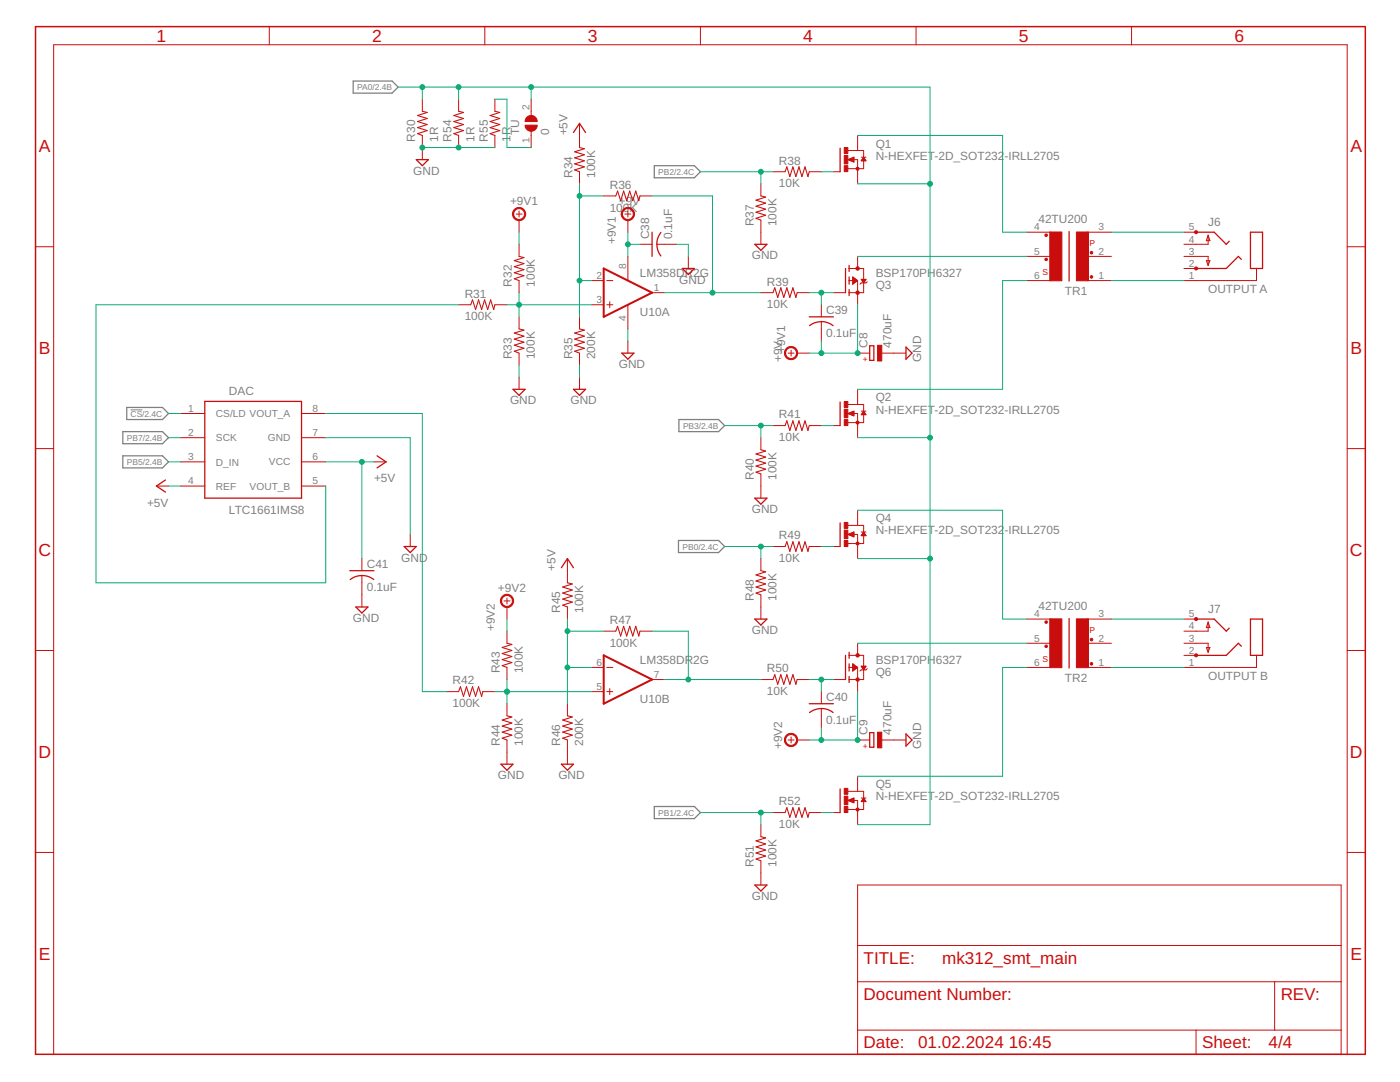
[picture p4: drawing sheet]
<svg xmlns="http://www.w3.org/2000/svg" width="279mm" height="216mm" viewBox="0 0 279 216" stroke-linecap="round" stroke-linejoin="round" font-family="sans-serif">
<path d="M70.5 16.2h7.8l1.2 1.2-1.2 1.2h-7.8zM130.6 33.1h8l1.2 1.2-1.2 1.2h-8zM24.5 86.1h7.9l1.2 1.2-1.2 1.2h-7.9zM24.5 91h7.9l1.2 1.2-1.2 1.2h-7.9zM25.3 81.3h7.1l1.2 1.2-1.2 1.2h-7.1zM135.5 83.7h7.9l1.2 1.2-1.2 1.2h-7.9zM135.4 107.8h8l1.2 1.3-1.2 1.2h-8zM130.6 160.9h8l1.2 1.2-1.2 1.2h-8z" fill="none" stroke="#808080" stroke-width=".25"/>
<path d="M26.1 81.8h2.3" fill="none" stroke="#808080" stroke-width=".2"/>
<g fill="none" stroke="#c90d0c" stroke-width=".21">
<path d="M84.3 22.2l1 .2-2 .7 2 .5-2 .7 2 .5-2 .7 2 .6-2 .6 1 .3M91.5 22.2l1 .2-1.9 .7 1.9 .5-1.9 .7 1.9 .5-1.9 .7 1.9 .6-1.9 .6 .9 .3M98.8 22.2l.9 .2-1.9 .7 1.9 .5-1.9 .7 1.9 .5-1.9 .7 1.9 .6-1.9 .6 1 .3M115.7 29.4l.9 .3-1.9 .6 1.9 .6-1.9 .6 1.9 .6-1.9 .6 1.9 .6-1.9 .6 1 .4M122.9 39.1l.4-1 .6 1.9 .6-1.9 .6 1.9 .6-1.9 .6 1.9 .6-1.9 .6 1.9 .2-.9M151.8 39.1l1 .2-1.9 .6 1.9 .6-1.9 .6 1.9 .6-1.9 .7 1.9 .5-1.9 .7 .9 .3M156.7 34.3l.3-1 .6 1.9 .6-1.9 .6 1.9 .6-1.9 .6 1.9 .7-1.9 .5 1.9 .3-.9M103.6 51.2l1 .2-2 .6 2 .6-2 .6 2 .6-2 .6 2 .6-2 .6 1 .4M154.3 58.4l.3-1 .6 2 .6-2 .6 2 .6-2 .6 2 .6-2 .6 2 .3-1M93.9 60.8l.4-1 .6 2 .6-2 .6 2 .6-2 .6 2 .6-2 .6 2 .3-1M103.6 65.6l1 .3-2 .6 2 .6-2 .6 2 .6-2 .6 2 .6-2 .6 1 .4M115.7 65.6l.9 .3-1.9 .6 1.9 .6-1.9 .6 1.9 .6-1.9 .6 1.9 .6-1.9 .6 1 .4"/>
<path d="M151.8 89.7l1 .3-1.9 .6 1.9 .6-1.9 .6 1.9 .6-1.9 .6 1.9 .6-1.9 .6 .9 .4M156.7 84.9l.3-.9 .6 1.9 .6-1.9 .6 1.9 .6-1.9 .6 1.9 .7-1.9 .5 1.9 .3-1M113.2 116.3l1 .2-1.9 .6 1.9 .6-1.9 .6 1.9 .6-1.9 .6 1.9 .6-1.9 .7 .9 .3M151.8 113.9l1 .2-1.9 .6 1.9 .6-1.9 .6 1.9 .6-1.9 .6 1.9 .6-1.9 .6 .9 .4M156.7 109.1l.3-1 .6 1.9 .6-1.9 .6 1.9 .6-1.9 .6 1.9 .7-1.9 .5 1.9 .3-.9M91.5 138l.4-1 .6 2 .6-2 .6 2 .6-2 .6 2 .6-2 .6 2 .3-1M101.2 128.4l1 .2-2 .6 2 .6-2 .6 2 .6-2 .6 2 .6-2 .6 1 .4M122.9 125.9l.4-.9 .6 1.9 .6-1.9 .6 1.9 .6-1.9 .6 1.9 .6-1.9 .6 1.9 .2-1M154.3 135.6l.3-1 .6 1.9 .6-1.9 .6 1.9 .6-1.9 .6 1.9 .6-1.9 .6 1.9 .3-.9M101.2 142.8l1 .3-2 .6 2 .6-2 .6 2 .6-2 .6 2 .6-2 .6 1 .4M113.2 142.8l1 .3-1.9 .6 1.9 .6-1.9 .6 1.9 .6-1.9 .6 1.9 .6-1.9 .6 .9 .4M151.8 166.9l1 .3-1.9 .6 1.9 .6-1.9 .6 1.9 .6-1.9 .6 1.9 .6-1.9 .6 .9 .4"/>
<path d="M156.7 162.1l.3-.9 .6 1.9 .6-1.9 .6 1.9 .6-1.9 .6 1.9 .7-1.9 .5 1.9 .3-1"/>
</g>
<g fill="none" stroke="#c90d0c" stroke-width=".2">
<path d="M53.7 5.3v3.6M84.3 19.8v2.4M91.5 19.8v2.4M96.8 5.3v3.6M98.8 19.8v2.4M106 19.8v3.3M139.8 5.3v3.6M182.8 5.3v3.6M225.8 5.3v3.6M84.3 27v4.9M91.5 27v2.4M98.8 27v2.4"/>
<path d="M106 26.2v3.2M115.7 24.6v4.8M115.7 34.3v2.4M120.5 39.1h2.4M127.7 39.1h2.4M151.8 36.7v2.4M154.3 34.3h2.4M161.5 34.3h2.4M166.3 34.3h1.4M169.2 31.9l1.2-.5v.9zM169.2 30h3.2v1.4M169.3 31.8l1.9 .1v4.8"/>
<path d="M169.4 31.9h1M169.5 31.7h.9M169.7 32.1h.7M169.8 31.6h.6M170 32.2h.4M170.1 31.5h.3M170.3 32.3h.1M170.4 31.4h.1M171.2 27v3M171.9 31.4h.9M172 31.9h.7M172 31.8h.7"/>
<path d="M172.1 31.7h.5M172.2 31.6h.3M172.3 31.5h.1M172.4 32v1.7h-3.2M172.4 31.4l.4 .7h-.9zM7.1 49.2h3.6M103 42.7h1.2M103.6 42.1v1.2M103.6 43.9v2.4M103.6 48.7v2.5M103.6 56v2.4M118.1 56h2.4"/>
<path d="M121.1 56h1.2M124.7 42.7h1.2M125.3 42.1v1.2M125.3 43.9v2.4M125.3 51.2v4.8M127.7 48.7h2.4M130.1 58.4h2.4M131.1 48.7h3.9M137.4 51.2v2.4M151.8 43.9v4.8M151.8 58.4h2.5M159.1 58.4h2.4"/>
<path d="M166.3 58.4h2.4M169.5 53.6h2.9v4.8h-2.9M169.5 56h1.7M170.2 56.4h.4M170.2 56.2h.6M170.2 56.1h.7M170.2 56h.9M170.2 55.9h.8M170.2 55.8h.7M170.2 56.7h.1M170.2 56.6h.1M170.2 56.5h.3"/>
<path d="M170.2 55.7h.6M170.2 55.6h.4M170.2 55.5h.2M170.2 55.3h.1M171.2 51.2v2.4M171.2 56v4.8M171.2 56l-1 .7M171.2 56l-1-.7v1.4M171.9 55.7h.9l-.4 .8zM171.9 55.8h.9M172 55.9h.7M172.1 56h.6"/>
<path d="M172.1 56.1h.5M172.2 56.2h.3M172.3 56.4h.1M173.1 56.2l-.3 .3h-.9l-.3 .2M204.9 56h4.8M204.9 51.2h4.8M204.9 46.3h4.8M217 56h4.8M217 51.2h4.8M217 46.3h4.8M236.3 53.6h2.4M236.3 51.2h4.8v1.8"/>
<path d="M236.3 46.3h2.4M240.7 52h.8l-.4 1zM241.1 46.9v1.8h-4.8M241.1 46.9l.4 1.1h-.8zM250.8 53.6v2.4h-14.5M268.9 49.2h3.6M91.5 60.8h2.4M98.8 60.8h2.4M103.6 63.2v2.4M103.6 70.5v2.4M103.6 75.3v2.4M115.7 63.2v2.4"/>
<path d="M115.7 70.5v2.4M115.7 75.3v2.4M118.1 60.8h2.4M121.1 60.8h1.2M121.7 60.2v1.2M125.3 60.8v4.8M125.3 68.1v2.4M157.3 70.5h1.2M157.9 69.8v1.3M159.1 70.5h2.4M163.9 60.8v2.4M163.9 64.2v3.9"/>
<path d="M171.2 77.7v3M171.2 70.5h2.4M176 70.5h4.8M7.1 89.5h3.6M31.2 97h2.4M36 92.2h4.9M36 97h4.9M36 82.5h4.9M36 87.3h4.9M60.2 92.2h4.8M60.2 97h4.8M60.2 82.5h4.8"/>
<path d="M60.2 87.3h4.8M74.6 92.2h2.4M151.8 87.3v2.4M151.8 94.6v4.8M154.3 84.9h2.4M161.5 84.9h2.4M166.3 84.9h1.4M169.2 82.5l1.2-.5v1zM169.2 80.7h3.2v1.3M169.4 82.6h1M169.4 82.5h1M169.6 82.7h.8"/>
<path d="M169.6 82.3h.8M169.9 82.8h.5M169.9 82.2h.5M170.2 82.9h.2M170.2 82.1h.2M170.3 82.5h.9v4.8M171.9 82h.9M171.9 82.7h.9M172 82.6h.7M172.1 82.5h.5M172.1 82.3h.5M172.2 82.2h.3"/>
<path d="M172.3 82.1h.1M172.4 82.6v1.7h-3.2M172.4 82l.4 .8h-.9zM268.9 89.5h3.6M72.2 111.5v2.4M72.2 114.9v6.2M81.9 106.6v2.5M100.6 119.9h1.2M101.2 119.3v1.2M113.2 111.5v4.8M151.8 111.5v2.4M151.8 118.7v4.8"/>
<path d="M154.3 109.1h2.4M161.5 109.1h2.4M166.3 109.1h1.4M169.2 106.6h2v4.9M169.2 104.8h3.2v1.4M169.5 106.8h.9M169.5 106.5h.9M169.8 106.9h.6M169.8 106.4h.6M170.1 106.3h.3M170.1 107h.3M170.3 106.2h.1"/>
<path d="M170.3 107.1h.1M170.4 106.2v.9M170.4 106.2l-1.2 .4 1.2 .5M171.2 101.8v3M171.9 106.2h.9M172 106.8h.7M172 106.6h.7M172.1 106.5h.5M172.2 106.4h.3M172.3 106.3h.1M172.4 106.8v1.7h-3.2M172.4 106.2l.4 .7h-.9z"/>
<path d="M7.1 129.8h3.6M89.1 138h2.4M96.4 138h2.4M101.2 121.1v2.4M101.2 125.9v2.5M101.2 133.2v2.4M113.2 121.1v2.4M118.1 133.2h2.4M118.1 138h2.4M120.5 125.9h2.4M121.1 133.2h1.2M121.1 138h1.2"/>
<path d="M121.7 137.4v1.2M127.7 125.9h2.4M130.1 135.6h2.4M151.8 135.6h2.5M159.1 135.6h2.4M163.9 138v2.4M166.3 135.6h2.4M169.5 130.8h2.9v4.8h-2.9M169.5 133.2h1.7M170.2 132.5l1 .7-1 .7zM170.2 133.6h.3M170.2 133.5h.5"/>
<path d="M170.2 133.4h.6M170.2 133.3h.8M170.2 133.2h.9M170.2 133.1h.8M170.2 133h.7M170.2 133.9h.1M170.2 133.8h.2M170.2 132.9h.5M170.2 132.7h.4M170.2 132.6h.2M170.2 132.5h.1M171.2 128.4v2.4"/>
<path d="M171.2 133.2v4.8M171.9 132.9h.9l-.4 .8zM171.9 133h.9M172 133.1h.7M172 133.2h.7M172.1 133.3h.5M172.2 133.4h.3M172.3 133.5h.1M173.1 133.4l-.3 .3h-.9l-.3 .2M204.9 133.2h4.8M204.9 128.4h4.8M204.9 123.5h4.8"/>
<path d="M217 133.2h4.8M217 128.4h4.8M217 123.5h4.8M236.3 130.8h2.4M236.3 128.4h4.8v1.8M236.3 123.5h2.4M240.7 129.2h.8l-.4 1zM241.1 124.1v1.8h-4.8M241.1 124.1l.4 1.1h-.8zM250.8 130.8v2.4h-14.5M268.9 129.8h3.6M101.2 140.4v2.4"/>
<path d="M101.2 147.7v4.8M113.2 140.4v2.4M113.2 147.7v4.8M157.3 147.7h1.2M157.9 147v1.3M159.1 147.7h2.4M163.9 141.4v3.8M169.2 159.7l1.2-.5v1zM169.2 157.9h3.2v1.3M169.3 159.7h1.1M169.4 159.6h1M169.6 159.9h.8"/>
<path d="M169.7 159.5h.7M169.9 160h.5M170 159.4h.4M170.2 159.3h.2M170.3 159.7h.9v4.8M171.2 154.9v3M171.2 147.7h2.4M171.9 159.2h.9M171.9 159.9h.9M172 159.7h.7M172.1 159.6h.5M172.1 159.5h.5"/>
<path d="M172.2 159.4h.3M172.3 159.3h.1M172.4 159.8v1.7h-3.2M172.4 159.2l.4 .8h-.9zM176 147.7h4.8M7.1 170.1h3.6M151.8 164.5v2.4M151.8 171.8v4.8M154.3 162.1h2.4M161.5 162.1h2.4M166.3 162.1h1.4M170.2 160.1h.2"/>
<path d="M171.2 176.6h96.5v33.8h-96.5zM268.9 170.1h3.6M171.2 195.9h96.5M171.2 188.7h96.5M254.4 195.9v9.6M10.7 210.4v-201.5h258.2v201.5M171.2 205.5h96.5M238.7 205.5v4.9"/>
</g>
<g fill="none" stroke="#c90d0c" stroke-width=".25">
<path d="M83.1 31.9h2.4l-1.2 1.2zM114.4 26.4l1.3-1.8 1.2 1.8M167.7 29.6v4.7M130.1 46.3v4.9M131.1 48.7l.3 1.5 .5 .9M131.9 46.4l-.7 1.3-.1 1M136.2 53.6h2.4l-1.2 1.2zM150.6 48.7h2.5l-1.3 1.3zM168.7 53.6v4.8M169.5 53v1.2M169.5 55.3v1.4M169.5 57.8v1.2"/>
<path d="M213.4 46.2v9.9M238.7 46.3h3.6l2.4 2.4 .6-.6M247.7 51.8l-.6-.6-2.4 2.4h-6M249.6 46.3h2.4v7.3h-2.4zM102.4 77.7h2.4l-1.2 1.2zM114.4 77.7h2.5l-1.2 1.2zM124.1 70.5h2.4l-1.2 1.2zM161.5 63.2h4.8M161.6 65a3.8 3.8 0 0 1 4.7 0M173.6 69h.8v2.9h-.8zM180.8 69.3l1.2 1.2-1.2 1.2zM33 95.8l-1.8 1.2 1.8 1.2"/>
<path d="M40.9 80.1h19.3v19.3h-19.3zM75.2 91l1.8 1.2-1.8 1.2M150.6 99.4h2.5l-1.3 1.2zM167.7 80.2v4.7M69.8 113.9h4.8M69.9 115.6a3.8 3.8 0 0 1 4.7 0M80.7 109.1h2.4l-1.2 1.2zM112 113.3l1.2-1.8 1.2 1.8M167.7 104.4v4.7M71 121.1h2.4l-1.2 1.2zM150.6 123.5h2.5l-1.3 1.2zM168.7 130.8v4.8"/>
<path d="M169.5 130.2v1.2M169.5 132.5v1.4M169.5 135v1.2M213.4 123.4v9.9M238.7 123.5h3.6l2.4 2.4 .6-.6M247.7 128.9l-.6-.5-2.4 2.4h-6M249.6 123.5h2.4v7.3h-2.4zM100 152.5h2.4l-1.2 1.2zM112 152.5h2.4l-1.2 1.2zM161.5 140.4h4.8M161.6 142.2a3.8 3.8 0 0 1 4.7 0M167.7 157.4v4.7"/>
<path d="M173.6 146.2h.8v2.9h-.8zM180.8 146.5l1.2 1.2-1.2 1.2zM150.6 176.6h2.5l-1.3 1.2z"/>
</g>
<g fill="#c90d0c" stroke="#c90d0c" stroke-width=".2">
<path d="M238.5 53.3h.4v.5l-.2 .1-.2-.1-.1-.2z" fill-rule="evenodd"/>
<path d="M238.5 46.1h.4v.4l-.2 .2-.2-.2-.1-.2z" fill-rule="evenodd"/>
<path d="M238.5 130.5h.4v.5l-.2 .1-.2-.1-.1-.2z" fill-rule="evenodd"/>
<path d="M238.5 123.3h.4v.4l-.2 .1-.2-.1-.1-.2z" fill-rule="evenodd"/>
<path d="M217.6 55.1h.4v.3h-.4z" fill-rule="evenodd"/>
<path d="M217.6 50.2h.4v.4h-.4z" fill-rule="evenodd"/>
<path d="M156.9 146.7a1.33 1.33 0 0 1 2.1 .3 1.33 1.33 0 0 1-.8 1.9 1.33 1.33 0 0 1-1.7-1.2h.3a1.09 1.09 0 0 1 1.5-1.1 1.09 1.09 0 0 1 .3 1.8 1.09 1.09 0 0 1-1.8-.5v-.2h-.3z" fill-rule="evenodd"/>
<path d="M100.2 119a1.32 1.32 0 0 1 2.1 .2 1.32 1.32 0 0 1-.8 2 1.32 1.32 0 0 1-1.6-1.3h.2a1.08 1.08 0 0 1 1.5-1 1.08 1.08 0 0 1 .3 1.8 1.08 1.08 0 0 1-1.8-.5v-.3h-.2z" fill-rule="evenodd"/>
<path d="M102.7 41.8a1.33 1.33 0 0 1 2 .3 1.33 1.33 0 0 1-.8 1.9 1.33 1.33 0 0 1-1.6-1.3h.2a1.08 1.08 0 0 1 1.5-1 1.08 1.08 0 0 1 .3 1.8 1.08 1.08 0 0 1-1.7-.5l-.1-.3h-.2z" fill-rule="evenodd"/>
<path d="M156.9 69.5a1.33 1.33 0 0 1 2.1 .3 1.33 1.33 0 0 1-.8 1.9 1.33 1.33 0 0 1-1.7-1.2h.3a1.09 1.09 0 0 1 1.5-1.1 1.09 1.09 0 0 1 .3 1.9 1.09 1.09 0 0 1-1.8-.6v-.2h-.3z" fill-rule="evenodd"/>
<path d="M124.4 41.8a1.33 1.33 0 0 1 2.1 .3 1.33 1.33 0 0 1-.9 1.9 1.33 1.33 0 0 1-1.6-1.3h.2a1.09 1.09 0 0 1 1.6-.9 1.09 1.09 0 0 1 .2 1.8 1.09 1.09 0 0 1-1.8-.6v-.3h-.2z" fill-rule="evenodd"/>
<path d="M105.2 23.3a1.2 1.2 0 0 1 1.3-.2 1.2 1.2 0 0 1 .7 1.2h-2.4l.1-.5z" fill-rule="evenodd"/>
<path d="M104.8 25h2.4a1.21 1.21 0 0 1-1.2 1.2 1.21 1.21 0 0 1-1.2-1.2z" fill-rule="evenodd"/>
<path d="M170.9 84.1h.5v.4l-.2 .1-.3-.1z" fill-rule="evenodd"/>
<path d="M170.9 161.3l.3-.1 .2 .1v.5h-.5z" fill-rule="evenodd"/>
<circle cx="171.2" cy="58.4" r=".34"/>
<circle cx="171.2" cy="53.6" r=".34"/>
<circle cx="171.2" cy="135.6" r=".34"/>
<circle cx="171.2" cy="130.8" r=".34"/>
<circle cx="208.8" cy="51.8" r=".27"/>
<circle cx="208.8" cy="46.9" r=".27"/>
<circle cx="217.8" cy="132.5" r=".27"/>
<circle cx="217.8" cy="127.6" r=".27"/>
<circle cx="208.8" cy="129" r=".27"/>
<circle cx="208.8" cy="124.1" r=".27"/>
<circle cx="171.1" cy="33.7" r=".31"/>
<circle cx="171.1" cy="108.5" r=".31"/>
</g>
<path d="M120.5 53.6l9.6 4.8-9.6 4.8zM120.5 130.8l9.6 4.8-9.6 4.8z" fill="none" stroke="#c90d0c" stroke-width=".4"/>
<g fill="#c90d0c" stroke="#c90d0c" stroke-width=".2">
<path d="M214.8 46.3h2.4v9.7h-2.4z"/>
<path d="M209.5 46.3h2.4v9.7h-2.4z"/>
<path d="M214.8 123.5h2.4v9.7h-2.4z"/>
<path d="M209.5 123.5h2.4v9.7h-2.4z"/>
<path d="M175.1 68.9h.9v3.1h-.9z"/>
<path d="M175.1 146.1h.9v3.1h-.9z"/>
<path d="M168.5 33.1h.7v1.1h-.7z"/>
<path d="M168.5 29.4h.7v1.2h-.7z"/>
<path d="M168.5 31h.7v1.7h-.7z"/>
<path d="M168.5 83.7h.7v1.2h-.7z"/>
<path d="M168.5 80.1h.7v1.2h-.7z"/>
<path d="M168.5 81.7h.7v1.7h-.7z"/>
<path d="M168.5 107.9h.7v1.2h-.7z"/>
<path d="M168.5 104.2h.7v1.2h-.7z"/>
<path d="M168.5 105.8h.7v1.7h-.7z"/>
<path d="M168.5 160.9h.7v1.2h-.7z"/>
<path d="M168.5 157.3h.7v1.2h-.7z"/>
<path d="M168.5 158.9h.7v1.7h-.7z"/>
</g>
<path d="M7.1 5.3h265.4v205.1h-265.4z" fill="none" stroke="#c90d0c" stroke-width=".3"/>
<g fill="none" stroke="#0dab76" stroke-width=".2">
<path d="M79.5 17.4h106.1v147.1h-14.4M84.3 17.4v2.4M91.5 17.4v2.4M98.8 19.8h2.4v9.6h4.8M106 17.4v2.4M84.3 29.4h14.5M115.7 36.7v26.5M115.7 39.1h4.8M130.1 39.1h12.1v19.3M139.8 34.3h14.5M151.8 34.3v2.4M163.9 34.3h2.4"/>
<path d="M171.2 36.7h14.4M171.2 27h28.9v19.3h4.8M103.6 46.3v2.4M103.6 58.4v4.8M115.7 56h2.4M125.3 46.3v4.9M125.3 48.7h2.4M132.5 58.4h19.3M135 48.7h2.4v2.5M161.5 58.4h4.8M163.9 58.4v2.4M171.2 51.2h33.7"/>
<path d="M204.9 56h-4.8v21.7h-28.9M221.8 46.3h14.5M221.8 56h14.5M91.5 60.8h-72.3v55.5h45.8v-19.3M101.2 60.8h16.9M103.6 72.9v2.4M115.7 72.9v2.4M125.3 65.6v2.5M163.9 68.1v2.4M171.2 60.8v9.7h-9.7M33.6 87.3h2.4M33.6 82.5h2.4"/>
<path d="M33.6 92.2h2.4M33.6 97h2.4M65 87.3h16.9v19.3M65 82.5h19.3v55.5h4.8M65 92.2h9.6M72.2 92.2v19.3M144.6 84.9h9.7M151.8 84.9v2.4M163.9 84.9h2.4M171.2 87.3h14.4M144.6 109.1h9.7M151.8 109.1v2.4"/>
<path d="M163.9 109.1h2.4M171.2 111.5h14.4M171.2 101.8h28.9v21.7h4.8M98.8 138h19.3M101.2 123.5v2.4M101.2 135.6v4.8M113.2 125.9h7.3M113.2 133.2h4.9M113.2 123.5v16.9M130.1 125.9h7.3v9.7M132.5 135.6h19.3M161.5 135.6h4.8"/>
<path d="M163.9 135.6v2.4M171.2 138v9.7h-9.7M171.2 128.4h33.7M204.9 133.2h-4.8v21.7h-28.9M221.8 123.5h14.5M221.8 133.2h14.5M163.9 145.2v2.5M139.8 162.1h14.5M151.8 162.1v2.4M163.9 162.1h2.4"/>
</g>
<g fill="#0dab76" stroke="#0dab76" stroke-width=".2">
<circle cx="84.3" cy="29.4" r=".49"/>
<circle cx="91.5" cy="29.4" r=".49"/>
<circle cx="151.8" cy="84.9" r=".49"/>
<circle cx="163.9" cy="58.4" r=".49"/>
<circle cx="103.6" cy="60.8" r=".49"/>
<circle cx="151.8" cy="162.1" r=".49"/>
<circle cx="137.4" cy="135.6" r=".49"/>
<circle cx="163.9" cy="135.6" r=".49"/>
<circle cx="101.2" cy="138" r=".49"/>
<circle cx="185.6" cy="36.7" r=".49"/>
<circle cx="185.6" cy="111.5" r=".49"/>
<circle cx="185.6" cy="87.3" r=".49"/>
<circle cx="84.3" cy="17.4" r=".49"/>
<circle cx="91.5" cy="17.4" r=".49"/>
<circle cx="106" cy="17.4" r=".49"/>
<circle cx="115.7" cy="56" r=".49"/>
<circle cx="115.7" cy="39.1" r=".49"/>
<circle cx="113.2" cy="125.9" r=".49"/>
<circle cx="113.2" cy="133.2" r=".49"/>
<circle cx="151.8" cy="34.3" r=".49"/>
<circle cx="151.8" cy="109.1" r=".49"/>
<circle cx="142.2" cy="58.4" r=".49"/>
<circle cx="163.9" cy="147.7" r=".49"/>
<circle cx="171.2" cy="147.7" r=".49"/>
<circle cx="72.2" cy="92.2" r=".49"/>
<circle cx="125.3" cy="48.7" r=".49"/>
<circle cx="163.9" cy="70.5" r=".49"/>
<circle cx="171.2" cy="70.5" r=".49"/>
</g>
<g font-size="3.5" fill="#c90d0c">
<text x="31.2" y="8.4">1</text>
<text x="74.3" y="8.4">2</text>
<text x="117.3" y="8.4">3</text>
<text x="160.3" y="8.4">4</text>
<text x="203.3" y="8.4">5</text>
<text x="246.4" y="8.4">6</text>
<text x="7.7" y="30.3">A</text>
<text x="269.5" y="30.3">A</text>
<text x="7.7" y="70.6">B</text>
<text x="269.5" y="70.6">B</text>
<text x="7.7" y="110.9">C</text>
<text x="269.4" y="110.9">C</text>
<text x="7.7" y="151.2">D</text>
<text x="269.4" y="151.2">D</text>
<text x="7.7" y="191.5">E</text>
<text x="269.5" y="191.5">E</text>
</g>
<g font-size="3.4" fill="#c90d0c">
<text x="172.4" y="192.3">TITLE:</text>
<text x="188" y="192.3">mk312_smt_main</text>
<text x="172.4" y="199.5">Document Number:</text>
<text x="255.6" y="199.5">REV:</text>
<text x="172.4" y="209.2">Date:</text>
<text x="183.2" y="209.2">01.02.2024</text>
<text x="201.3" y="209.2">16:45</text>
<text x="239.9" y="209.2">Sheet:</text>
<text x="253.2" y="209.2">4/4</text>
</g>
<g font-size="2.4" fill="#808080">
<text x="82.9" y="28.2" transform="rotate(-90 82.9 28.2)">R30</text>
<text x="87.4" y="28.2" transform="rotate(-90 87.4 28.2)">1R</text>
<text x="90.1" y="28.2" transform="rotate(-90 90.1 28.2)">R54</text>
<text x="94.7" y="28.2" transform="rotate(-90 94.7 28.2)">1R</text>
<text x="97.3" y="28.2" transform="rotate(-90 97.3 28.2)">R55</text>
<text x="101.9" y="28.2" transform="rotate(-90 101.9 28.2)">1R</text>
<text x="103.6" y="27" transform="rotate(-90 103.6 27)">TU</text>
<text x="109.6" y="27" transform="rotate(-90 109.6 27)">0</text>
<text x="113.2" y="27" transform="rotate(-90 113.2 27)">+5V</text>
<text x="174.8" y="29.4">Q1</text>
<text x="82.5" y="34.9">GND</text>
<text x="114.2" y="35.5" transform="rotate(-90 114.2 35.5)">R34</text>
<text x="118.8" y="35.5" transform="rotate(-90 118.8 35.5)">100K</text>
<text x="155.5" y="32.8">R38</text>
<text x="174.8" y="31.9">N-HEXFET-2D_SOT232</text>
<text x="200.5" y="31.9">-IRLL2705</text>
<text x="101.8" y="40.9">+9V1</text>
<text x="121.7" y="37.7">R36</text>
<text x="123.5" y="40.9">+9V</text>
<text x="155.5" y="37.4">10K</text>
<text x="121.7" y="42.2">100K</text>
<text x="129.5" y="47.8" transform="rotate(-90 129.5 47.8)">C38</text>
<text x="134.1" y="47.8" transform="rotate(-90 134.1 47.8)">0.1uF</text>
<text x="150.4" y="45.1" transform="rotate(-90 150.4 45.1)">R37</text>
<text x="155" y="45.1" transform="rotate(-90 155 45.1)">100K</text>
<text x="207.2" y="44.5">42TU200</text>
<text x="241.1" y="45.1">J6</text>
<text x="122.9" y="48.7" transform="rotate(-90 122.9 48.7)">+9V1</text>
<text x="150" y="51.8">GND</text>
<text x="92.7" y="59.4">R31</text>
<text x="102.2" y="57.2" transform="rotate(-90 102.2 57.2)">R32</text>
<text x="106.7" y="57.2" transform="rotate(-90 106.7 57.2)">100K</text>
<text x="127.7" y="55.3">LM358DR2G</text>
<text x="135.6" y="56.6">GND</text>
<text x="153.1" y="57">R39</text>
<text x="174.8" y="55.3">BSP170PH6327</text>
<text x="174.8" y="57.7">Q3</text>
<text x="212.5" y="58.9">TR1</text>
<text x="241.1" y="58.4">OUTPUT A</text>
<text x="92.7" y="63.9">100K</text>
<text x="127.7" y="63.1">U10A</text>
<text x="153.1" y="61.5">10K</text>
<text x="164.9" y="62.6">C39</text>
<text x="102.2" y="71.7" transform="rotate(-90 102.2 71.7)">R33</text>
<text x="106.7" y="71.7" transform="rotate(-90 106.7 71.7)">100K</text>
<text x="114.2" y="71.7" transform="rotate(-90 114.2 71.7)">R35</text>
<text x="118.8" y="71.7" transform="rotate(-90 118.8 71.7)">200K</text>
<text x="156.7" y="70.5" transform="rotate(-90 156.7 70.5)">+9V1</text>
<text x="164.9" y="67.2">0.1uF</text>
<text x="173.1" y="69.4" transform="rotate(-90 173.1 69.4)">C8</text>
<text x="177.9" y="69.4" transform="rotate(-90 177.9 69.4)">470uF</text>
<text x="123.5" y="73.5">GND</text>
<text x="156.1" y="72.3" transform="rotate(-90 156.1 72.3)">+9V</text>
<text x="183.8" y="72.3" transform="rotate(-90 183.8 72.3)">GND</text>
<text x="45.7" y="78.9">DAC</text>
<text x="101.8" y="80.7">GND</text>
<text x="113.8" y="80.7">GND</text>
<text x="155.5" y="83.5">R41</text>
<text x="174.8" y="82.5">N-HEXFET-2D_SOT232-IRLL2705</text>
<text x="174.8" y="80.1">Q2</text>
<text x="155.5" y="88.1">10K</text>
<text x="150.4" y="95.8" transform="rotate(-90 150.4 95.8)">R40</text>
<text x="155" y="95.8" transform="rotate(-90 155 95.8)">100K</text>
<text x="29.4" y="101.1">+5V</text>
<text x="74.6" y="96.3">+5V</text>
<text x="45.7" y="102.5">LTC1661IMS8</text>
<text x="150" y="102.4">GND</text>
<text x="155.5" y="107.6">R49</text>
<text x="174.8" y="106.6">N-HEXFET-2D_SOT232</text>
<text x="174.8" y="104.2">Q4</text>
<text x="200.5" y="106.6">-IRLL2705</text>
<text x="73.2" y="113.3">C41</text>
<text x="80.1" y="112.1">GND</text>
<text x="110.8" y="113.9" transform="rotate(-90 110.8 113.9)">+5V</text>
<text x="155.5" y="112.2">10K</text>
<text x="73.2" y="117.9">0.1uF</text>
<text x="99.4" y="118.1">+9V2</text>
<text x="150.4" y="119.9" transform="rotate(-90 150.4 119.9)">R48</text>
<text x="155" y="119.9" transform="rotate(-90 155 119.9)">100K</text>
<text x="70.4" y="124.1">GND</text>
<text x="98.8" y="125.9" transform="rotate(-90 98.8 125.9)">+9V2</text>
<text x="111.8" y="122.3" transform="rotate(-90 111.8 122.3)">R45</text>
<text x="116.4" y="122.3" transform="rotate(-90 116.4 122.3)">100K</text>
<text x="121.7" y="124.5">R47</text>
<text x="207.2" y="121.7">42TU200</text>
<text x="241.1" y="122.3">J7</text>
<text x="121.7" y="129.1">100K</text>
<text x="150" y="126.5">GND</text>
<text x="90.3" y="136.6">R42</text>
<text x="99.8" y="134.4" transform="rotate(-90 99.8 134.4)">R43</text>
<text x="104.3" y="134.4" transform="rotate(-90 104.3 134.4)">100K</text>
<text x="127.7" y="132.5">LM358DR2G</text>
<text x="153.1" y="134.2">R50</text>
<text x="174.8" y="132.5">BSP170PH6327</text>
<text x="174.8" y="134.9">Q6</text>
<text x="212.5" y="136.1">TR2</text>
<text x="241.1" y="135.6">OUTPUT B</text>
<text x="90.3" y="141.1">100K</text>
<text x="127.7" y="140.3">U10B</text>
<text x="153.1" y="138.7">10K</text>
<text x="164.9" y="139.8">C40</text>
<text x="99.8" y="148.9" transform="rotate(-90 99.8 148.9)">R44</text>
<text x="104.3" y="148.9" transform="rotate(-90 104.3 148.9)">100K</text>
<text x="111.8" y="148.9" transform="rotate(-90 111.8 148.9)">R46</text>
<text x="116.4" y="148.9" transform="rotate(-90 116.4 148.9)">200K</text>
<text x="156.1" y="149.5" transform="rotate(-90 156.1 149.5)">+9V2</text>
<text x="164.9" y="144.4">0.1uF</text>
<text x="173.1" y="146.6" transform="rotate(-90 173.1 146.6)">C9</text>
<text x="177.9" y="146.6" transform="rotate(-90 177.9 146.6)">470uF</text>
<text x="183.8" y="149.5" transform="rotate(-90 183.8 149.5)">GND</text>
<text x="99.4" y="155.5">GND</text>
<text x="111.4" y="155.5">GND</text>
<text x="155.5" y="160.7">R52</text>
<text x="174.8" y="159.7">N-HEXFET-2D_SOT232-IRLL2705</text>
<text x="174.8" y="157.3">Q5</text>
<text x="155.5" y="165.3">10K</text>
<text x="150.4" y="173" transform="rotate(-90 150.4 173)">R51</text>
<text x="155" y="173" transform="rotate(-90 155 173)">100K</text>
<text x="150" y="179.6">GND</text>
</g>
<g font-size="2" fill="#808080">
<text x="105.7" y="21.9" transform="rotate(-90 105.7 21.9)">2</text>
<text x="105.7" y="28.5" transform="rotate(-90 105.7 28.5)">1</text>
<text x="206.4" y="46">4</text>
<text x="219.2" y="46">3</text>
<text x="237.2" y="46">5</text>
<text x="125" y="53.8" transform="rotate(-90 125 53.8)">8</text>
<text x="206.4" y="50.8">5</text>
<text x="219.2" y="50.8">2</text>
<text x="237.2" y="48.4">4</text>
<text x="237.2" y="50.8">3</text>
<text x="237.2" y="53.2">2</text>
<text x="119" y="55.6">2</text>
<text x="130.5" y="58.1">1</text>
<text x="206.4" y="55.6">6</text>
<text x="219.2" y="55.6">1</text>
<text x="237.2" y="55.6">1</text>
<text x="119" y="60.5">3</text>
<text x="125" y="64.1" transform="rotate(-90 125 64.1)">4</text>
<text x="37.5" y="82.2">1</text>
<text x="43.1" y="83.2">CS/LD VOUT_A</text>
<text x="62.4" y="82.2">8</text>
<text x="37.5" y="87">2</text>
<text x="43.1" y="88.1">SCK</text>
<text x="53.4" y="88.1">GND</text>
<text x="62.4" y="87">7</text>
<text x="37.5" y="91.8">3</text>
<text x="43.1" y="92.9">D_IN</text>
<text x="53.7" y="92.9">VCC</text>
<text x="62.4" y="91.8">6</text>
<text x="37.5" y="96.7">4</text>
<text x="43.1" y="97.7">REF</text>
<text x="49.8" y="97.7">VOUT_B</text>
<text x="62.4" y="96.7">5</text>
<text x="206.4" y="123.2">4</text>
<text x="219.2" y="123.2">3</text>
<text x="237.2" y="123.2">5</text>
<text x="237.2" y="125.6">4</text>
<text x="206.4" y="128">5</text>
<text x="219.2" y="128">2</text>
<text x="237.2" y="128">3</text>
<text x="237.2" y="130.4">2</text>
<text x="119" y="132.8">6</text>
<text x="119" y="137.7">5</text>
<text x="130.5" y="135.3">7</text>
<text x="206.4" y="132.8">6</text>
<text x="219.2" y="132.8">1</text>
<text x="237.2" y="132.8">1</text>
</g>
<g font-size="1.7" fill="#808080">
<text x="71.3" y="18">PA0/2.4B</text>
<text x="131.4" y="34.9">PB2/2.4C</text>
<text x="26.1" y="83.1">CS/2.4C</text>
<text x="25.3" y="87.9">PB7/2.4B</text>
<text x="136.3" y="85.5">PB3/2.4B</text>
<text x="25.3" y="92.8">PB5/2.4B</text>
<text x="136.2" y="109.7">PB0/2.4C</text>
<text x="131.4" y="162.7">PB1/2.4C</text>
</g>
<g font-size="1.7" fill="#c90d0c">
<text x="217.4" y="49.1">P</text>
<text x="208" y="54.9">S</text>
<text x="172.2" y="72.2">+</text>
<text x="217.4" y="126.3">P</text>
<text x="208" y="132.1">S</text>
<text x="172.2" y="149.4">+</text>
</g>
</svg>
